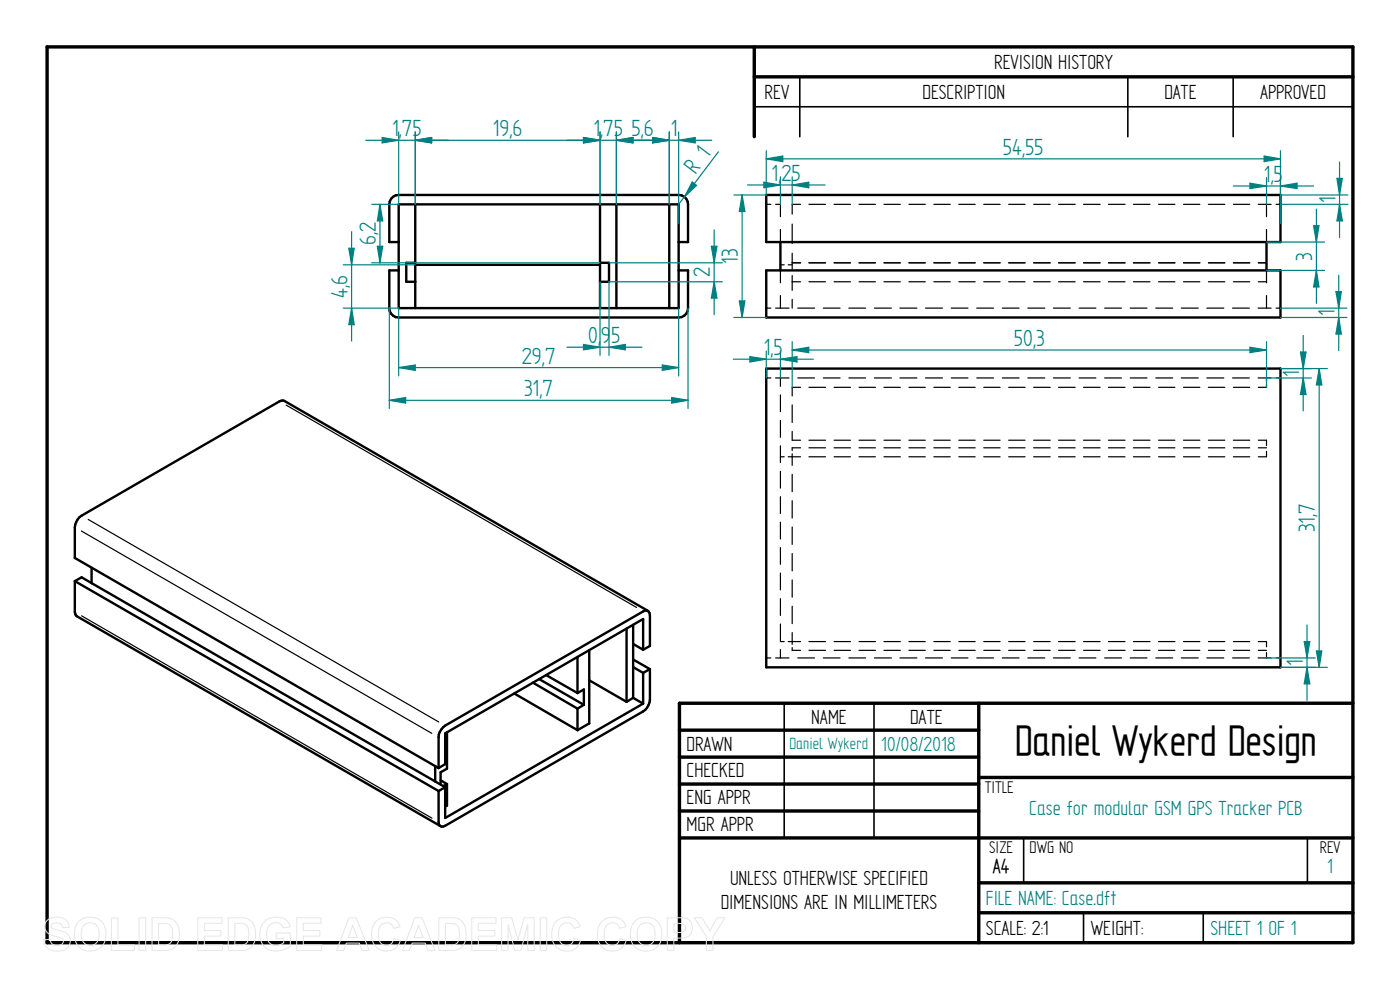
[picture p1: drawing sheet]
<svg xmlns="http://www.w3.org/2000/svg" width="297mm" height="210mm" viewBox="0 0 297 210" stroke-linecap="round" stroke-linejoin="round" font-family="sans-serif">
<g fill="none" stroke="#000" stroke-width=".72">
<path d="M10 9.9h277v190.1h-277zM160 9.9v19.1M160 16.3h127M144.1 154.9h63.5M207.6 149.2v50.8M287 149.2h-142.9v50.8M144.1 160.6h63.5M144.1 166.3h63.5M144.1 172h63.5M144.1 177.8h142.9M207.6 164.9h79.4M207.6 187.3h79.4"/>
<path d="M207.6 193.6h79.4"/>
</g>
<path d="M169.7 16.3v12.7M239.3 16.3v12.7M261.6 16.3v12.7M160 22.6h127M166.4 149.2v28.6M185.4 149.2v28.6M217.2 177.9v9.4M277.4 177.9v9.4M229.9 193.6v6.4M255.3 193.6v6.4" fill="none" stroke="#000" stroke-width=".34"/>
<g fill="none" stroke="#000" stroke-width=".25">
<path d="M162.6 43.3h.9M164.5 43.3h1.1v2.7M165.6 48.7v2.7M165.6 57.4v2.6M165.6 56.2h.8M167.2 56.2h.9M168.1 47.5v4.1M168.1 53.7v3.4M168.1 58.5v3.1M168.1 55.8h1.7M168.1 59.8h1.7M169.8 43.3h-1.7v2.1"/>
<path d="M171.6 55.8h3.5M171.6 59.8h3.5M171.6 43.3h3.5M177 55.8h3.4M177 59.8h3.4M177 43.3h3.4M182.2 55.8h3.5M182.2 59.8h3.5M182.2 43.3h3.5M187.5 55.8h3.5M187.5 59.8h3.5M187.5 43.3h3.5"/>
<path d="M192.8 55.8h3.5M192.8 59.8h3.5M192.8 43.3h3.5M198.1 55.8h3.5M198.1 59.8h3.5M198.1 43.3h3.5M203.4 55.8h3.5M203.4 59.8h3.5M203.4 43.3h3.5M208.7 55.8h3.5M208.7 59.8h3.5M208.7 43.3h3.5"/>
<path d="M214 55.8h3.5M214 59.8h3.5M214 43.3h3.5M219.3 55.8h3.5M219.3 59.8h3.5M219.3 43.3h3.5M224.6 55.8h3.5M224.6 59.8h3.5M224.6 43.3h3.5M229.9 55.8h3.5M229.9 59.8h3.5M229.9 43.3h3.5"/>
<path d="M235.2 55.8h3.5M235.2 59.8h3.5M235.2 43.3h3.5M240.5 55.8h3.5M240.5 59.8h3.5M240.5 43.3h3.5M245.8 55.8h3.5M245.8 59.8h3.5M245.8 43.3h3.5M251.1 55.8h3.5M251.1 59.8h3.5M251.1 43.3h3.5"/>
<path d="M256.4 55.8h3.4M256.4 59.8h3.4M256.4 43.3h3.4M261.7 55.8h3.4M261.7 59.8h3.4M261.7 43.3h3.4M267 55.8h1.7M267 59.8h1.7M267 43.3h2.7M268.7 43.3v2.7M268.7 48.7v2.7M268.7 57.4v2.6"/>
<path d="M270.7 43.3h1M162.6 65.4h.9M164.5 65.4h2.9M165.6 62.7v2.7M168.1 63.5v1.9M169.2 65.4h3.6M174.7 65.4h3.5M180.1 65.4h3.5M185.5 65.4h3.6M190.9 65.4h3.6M196.3 65.4h3.6M201.8 65.4h3.6"/>
<path d="M207.2 65.4h3.6M212.6 65.4h3.6M218.1 65.4h3.6M223.5 65.4h3.6M228.9 65.4h3.6M234.4 65.4h3.5M239.8 65.4h3.5M245.2 65.4h3.6M250.6 65.4h3.6M256 65.4h3.6M261.5 65.4h3.5M266.9 65.4h2.8"/>
<path d="M268.7 62.7v2.7M270.7 65.4h1M60.7 85.9l74.3 43M162.6 80.2h.9M164.5 80.2h2.9M165.6 80.2v1.8M165.6 83.8v3.5M165.6 89.2v3.6M165.6 94.6v3.5M165.6 100v3.5M165.6 96.9h.8M167.2 96.9h2.6"/>
<path d="M168.1 85.9v3.7M168.1 91.5v1.9h1.7M168.1 96.3v2.4M169.2 80.2h3.6M169.8 82.2h-1.7v1.8M169.8 95h-1.7v.6M171.6 95h3.5M171.6 96.9h3.5M171.6 93.4h3.5M171.6 82.2h3.5M174.7 80.2h3.5M177 95h3.4"/>
<path d="M177 96.9h3.4M177 93.4h3.4M177 82.2h3.4M180.1 80.2h3.5M182.2 95h3.5M182.2 96.9h3.5M182.2 93.4h3.5M182.2 82.2h3.5M185.5 80.2h3.6M187.5 95h3.5M187.5 96.9h3.5M187.5 93.4h3.5"/>
<path d="M187.5 82.2h3.5M190.9 80.2h3.6M192.8 95h3.5M192.8 96.9h3.5M192.8 93.4h3.5M192.8 82.2h3.5M196.3 80.2h3.6M198.1 95h3.5M198.1 96.9h3.5M198.1 93.4h3.5M198.1 82.2h3.5M201.8 80.2h3.6"/>
<path d="M203.4 95h3.5M203.4 96.9h3.5M203.4 93.4h3.5M203.4 82.2h3.5M207.2 80.2h3.6M208.7 95h3.5M208.7 96.9h3.5M208.7 93.4h3.5M208.7 82.2h3.5M212.6 80.2h3.6M214 95h3.5M214 96.9h3.5"/>
<path d="M214 93.4h3.5M214 82.2h3.5M218.1 80.2h3.6M219.3 95h3.5M219.3 96.9h3.5M219.3 93.4h3.5M219.3 82.2h3.5M223.5 80.2h3.6M224.6 95h3.5M224.6 96.9h3.5M224.6 93.4h3.5M224.6 82.2h3.5"/>
<path d="M228.9 80.2h3.6M229.9 95h3.5M229.9 96.9h3.5M229.9 93.4h3.5M229.9 82.2h3.5M234.4 80.2h3.5M235.2 95h3.5M235.2 96.9h3.5M235.2 93.4h3.5M235.2 82.2h3.5M239.8 80.2h3.5M240.5 95h3.5"/>
<path d="M240.5 96.9h3.5M240.5 93.4h3.5M240.5 82.2h3.5M245.2 80.2h3.6M245.8 95h3.5M245.8 96.9h3.5M245.8 93.4h3.5M245.8 82.2h3.5M250.6 80.2h3.6M251.1 95h3.5M251.1 96.9h3.5M251.1 93.4h3.5"/>
<path d="M251.1 82.2h3.5M256 80.2h3.6M256.4 95h3.4M256.4 96.9h3.4M256.4 93.4h3.4M256.4 82.2h3.4M261.5 80.2h3.5M261.7 95h3.4M261.7 96.9h3.4M261.7 93.4h3.4M261.7 82.2h3.4M266.9 80.2h2.8"/>
<path d="M267 93.4h1.7v1.1M267 95h1.7M268.7 80.2v.6M268.7 81.5v.7h-1.7M268.7 95.8v1.1h-1.7M270.7 80.2h1M17.3 112.6l74.3 43M18.7 110.2l74.4 43M165.6 105.4v3.5M165.6 110.8v3.5M165.6 116.2v3.5M168.1 100.6v3.7"/>
<path d="M168.1 106.2v3.7M168.1 111.8v3.7M168.1 117.4v3.7M17.3 130.6l74.4 43M162.6 139.6h.9M164.5 139.6h2.9M165.6 121.6v3.5M165.6 127v3.6M165.6 132.4v3.5M165.6 137.8v1.8M165.6 136.1h.8M167.2 136.1h2.6"/>
<path d="M168.1 123v3.7M168.1 128.6v3.7M168.1 134.2v2.5M168.1 137.4v.6h1.7M169.2 139.6h3.6M171.6 138h3.5M171.6 136.1h3.5M174.7 139.6h3.5M177 138h3.4M177 136.1h3.4M180.1 139.6h3.5M182.2 138h3.5"/>
<path d="M182.2 136.1h3.5M185.5 139.6h3.6M187.5 138h3.5M187.5 136.1h3.5M190.9 139.6h3.6M192.8 138h3.5M192.8 136.1h3.5M196.3 139.6h3.6M198.1 138h3.5M198.1 136.1h3.5M201.8 139.6h3.6M203.4 138h3.5"/>
<path d="M203.4 136.1h3.5M207.2 139.6h3.6M208.7 138h3.5M208.7 136.1h3.5M212.6 139.6h3.6M214 138h3.5M214 136.1h3.5M218.1 139.6h3.6M219.3 138h3.5M219.3 136.1h3.5M223.5 139.6h3.6M224.6 138h3.5"/>
<path d="M224.6 136.1h3.5M228.9 139.6h3.6M229.9 138h3.5M229.9 136.1h3.5M234.4 139.6h3.5M235.2 138h3.5M235.2 136.1h3.5M239.8 139.6h3.5M240.5 138h3.5M240.5 136.1h3.5M245.2 139.6h3.6M245.8 138h3.5"/>
<path d="M245.8 136.1h3.5M250.6 139.6h3.6M251.1 138h3.5M251.1 136.1h3.5M256 139.6h3.6M256.4 138h3.4M256.4 136.1h3.4M261.5 139.6h3.5M261.7 138h3.4M261.7 136.1h3.4M266.9 139.6h2.8M267 136.1h1.7v1.1"/>
<path d="M267 138h1.7M268.7 138.4v1.2M270.7 139.6h1"/>
</g>
<g fill="none" stroke="#000" stroke-width=".51">
<path d="M84.6 51.4h-2v-8.1a1.97 1.97 0 0 1 2-1.9h59.4a1.97 1.97 0 0 1 2 1.9v8.1h-2M84.6 57.4h-2v8a1.97 1.97 0 0 0 2 2h59.4a1.97 1.97 0 0 0 2-2v-8h-2M84.6 43.3h59.4v22.1h-59.4zM88.1 43.3v12.5h-1.9v4h1.9M127.3 43.3v12.5h1.9v4h-1.9M130.8 43.3v22.1M142 43.3v22.1M162.6 41.4h109.1v10h-109.1zM162.6 57.4h109.1v10h-109.1zM165.6 51.4v6M268.7 51.4v6M88.1 65.4v-9.2h39.2v9.2"/>
<path d="M162.6 78.2h109.1v63.4h-109.1zM15.9 123.3l1.4-.8 75 43.3M15.9 123.3l77.1 44.5M15.9 123.3v6.5l.4 .9 77.2 44.6M19.4 120.4v3.3M122.5 139.4v7.6M125 137.9v15.6l-2.5 1.4M132.9 133.3v15.6M134.3 132.5v15.5M134.3 136.6l2.1 1.2M134.3 139.9l3.6 2M136.4 137.8l1.5-.8v-6.5a.88 .88 0 0 0-.5-.9 .88 .88 0 0 0-1 .1l-42 24.2a3.3 3.3 0 0 0-1.4 2.5v6.5"/>
<path d="M136.4 137.8v-6.5l-42 24.3v6.5l-1.4 .8M137.5 129.6l-77.5-44.6-.7 .1-42 24.3a3.2 3.2 0 0 0-1.4 2.4v6.6l77.1 44.5M94.8 155.4v7.7l-1.3 .7v2.6M109.1 147.1l13.4 7.8M113.1 144.8l9.4 5.5M114.4 144.1l9.5 5.4M115.9 143.2l6.6 3.8M122.5 150.3v4.6M122.5 147l1.4-.7v3.2M123.9 149.5l-1.4 .8M125 144.3l7.9 4.6M134.3 148l-1.4 .9"/>
<path d="M134.3 141.5l2.1 1.2M134.3 148l2.1 1.3M136.4 149.3l-42 24.2v-6.5M136.4 142.7v6.6M137.9 141.9v6.6a3.4 3.4 0 0 1-1.5 2.4l-42 24.3a.85 .85 0 0 1-.9 .1 .85 .85 0 0 1-.5-.9v-6.6M137.9 141.9l-1.5 .8M92.3 162.5v3.3M92.3 165.8l2.1 1.2M93.5 165.5l1.3 .8M94.4 167l-1.4 .8M94.8 166.3v4.6l-.4 .2M94.8 166.3l-.8 .5"/>
</g>
<path d="M271.7 78.2h9.9M279.9 78.2l.5 3.5h-1.1zM271.7 141.6h9.9" fill="none" stroke="#008080" stroke-width=".25"/>
<path d="M279.9 78.2l.5 3.5h-1.1z" fill="#008080"/>
<path d="M279.3 138.1h1.1l-.5 3.5z" fill="none" stroke="#008080" stroke-width=".25"/>
<path d="M279.3 138.1h1.1l-.5 3.5z" fill="#008080"/>
<path d="M162.6 32v9.4M162.6 33.7l3.5-.6v1.2zM271.7 32v9.4M279.9 78.2v63.4" fill="none" stroke="#008080" stroke-width=".25"/>
<path d="M162.6 33.7l3.5-.6v1.2z" fill="#008080"/>
<path d="M268.2 33.1l3.5 .6-3.5 .6z" fill="none" stroke="#008080" stroke-width=".25"/>
<path d="M268.2 33.1l3.5 .6-3.5 .6z" fill="#008080"/>
<path d="M162.6 33.7h109.1M268.7 51.4h12.3M268.7 57.4h12.3M278.7 47.9h1.1l-.5 3.5z" fill="none" stroke="#008080" stroke-width=".25"/>
<path d="M278.7 47.9h1.1l-.5 3.5z" fill="#008080"/>
<path d="M279.3 57.4l.5 3.5h-1.1z" fill="none" stroke="#008080" stroke-width=".25"/>
<path d="M279.3 57.4l.5 3.5h-1.1z" fill="#008080"/>
<path d="M279.3 44.4v19.9M84.6 65.4v14.4M140.5 77.4l3.5 .6-3.5 .6zM144 65.4v14.4" fill="none" stroke="#008080" stroke-width=".25"/>
<path d="M140.5 77.4l3.5 .6-3.5 .6z" fill="#008080"/>
<path d="M84.6 78l3.5-.6v1.2z" fill="none" stroke="#008080" stroke-width=".25"/>
<path d="M84.6 78l3.5-.6v1.2z" fill="#008080"/>
<path d="M82.6 65.4v21.3M84.6 78h59.4M146 65.4v21.3M82.6 84.9l3.5-.6v1.2z" fill="none" stroke="#008080" stroke-width=".25"/>
<path d="M82.6 84.9l3.5-.6v1.2z" fill="#008080"/>
<path d="M142.5 84.3l3.5 .6-3.5 .6z" fill="none" stroke="#008080" stroke-width=".25"/>
<path d="M142.5 84.3l3.5 .6-3.5 .6z" fill="#008080"/>
<path d="M155.7 41.4h6.9M157.4 41.4l.6 3.5h-1.2zM155.7 67.4h6.9M82.6 84.9h63.4" fill="none" stroke="#008080" stroke-width=".25"/>
<path d="M157.4 41.4l.6 3.5h-1.2z" fill="#008080"/>
<path d="M156.8 63.8h1.2l-.6 3.6z" fill="none" stroke="#008080" stroke-width=".25"/>
<path d="M156.8 63.8h1.2l-.6 3.6z" fill="#008080"/>
<path d="M146.9 38.6l.9 .7-2.6 2.5zM152.4 32.2l-8.4 11.1M157.4 41.4v26" fill="none" stroke="#008080" stroke-width=".25"/>
<path d="M146.9 38.6l.9 .7-2.6 2.5z" fill="#008080"/>
<path d="M138.5 29.2l3.5 .6-3.5 .5zM142 28v15.3M144 28v19.4" fill="none" stroke="#008080" stroke-width=".25"/>
<path d="M138.5 29.2l3.5 .6-3.5 .5z" fill="#008080"/>
<path d="M144 29.8l3.5-.6v1.1z" fill="none" stroke="#008080" stroke-width=".25"/>
<path d="M144 29.8l3.5-.6v1.1z" fill="#008080"/>
<path d="M123.8 29.2l3.5 .6-3.5 .5zM127.3 28v15.3M130.8 28v15.3M135 29.8h16" fill="none" stroke="#008080" stroke-width=".25"/>
<path d="M123.8 29.2l3.5 .6-3.5 .5z" fill="#008080"/>
<path d="M130.8 29.8l3.5-.6v1.1z" fill="none" stroke="#008080" stroke-width=".25"/>
<path d="M130.8 29.8l3.5-.6v1.1z" fill="#008080"/>
<path d="M120.3 29.8h17.5M130.8 28v15.3M130.8 29.8l3.5-.6v1.1zM142 28v15.3" fill="none" stroke="#008080" stroke-width=".25"/>
<path d="M130.8 29.8l3.5-.6v1.1z" fill="#008080"/>
<path d="M138.5 29.2l3.5 .6-3.5 .5z" fill="none" stroke="#008080" stroke-width=".25"/>
<path d="M138.5 29.2l3.5 .6-3.5 .5z" fill="#008080"/>
<path d="M88.1 28v15.3M88.1 29.8l3.5-.6v1.1zM127.3 28v15.3M130.8 29.8h11.2" fill="none" stroke="#008080" stroke-width=".25"/>
<path d="M88.1 29.8l3.5-.6v1.1z" fill="#008080"/>
<path d="M123.8 29.2l3.5 .6-3.5 .5z" fill="none" stroke="#008080" stroke-width=".25"/>
<path d="M123.8 29.2l3.5 .6-3.5 .5z" fill="#008080"/>
<path d="M81.1 29.2l3.5 .6-3.5 .5zM84.6 28v15.3M88.1 29.8h39.2M88.1 28v15.3" fill="none" stroke="#008080" stroke-width=".25"/>
<path d="M81.1 29.2l3.5 .6-3.5 .5z" fill="#008080"/>
<path d="M88.1 29.8l3.5-.6v1.1z" fill="none" stroke="#008080" stroke-width=".25"/>
<path d="M88.1 29.8l3.5-.6v1.1z" fill="#008080"/>
<path d="M77.6 29.8h17.5M72.8 56.2h15.3M74 52.7h1.1l-.5 3.5zM72.8 65.4h11.8" fill="none" stroke="#008080" stroke-width=".25"/>
<path d="M74 52.7h1.1l-.5 3.5z" fill="#008080"/>
<path d="M74.6 65.4l.5 3.5h-1.1z" fill="none" stroke="#008080" stroke-width=".25"/>
<path d="M74.6 65.4l.5 3.5h-1.1z" fill="#008080"/>
<path d="M74.6 49.1v23.2M129.2 59.8h24M129.2 55.8h24M151.5 59.8l.6 3.4h-1.2z" fill="none" stroke="#008080" stroke-width=".25"/>
<path d="M151.5 59.8l.6 3.4h-1.2z" fill="#008080"/>
<path d="M150.9 52.2h1.2l-.6 3.6z" fill="none" stroke="#008080" stroke-width=".25"/>
<path d="M150.9 52.2h1.2l-.6 3.6z" fill="#008080"/>
<path d="M151.5 48.8v18M271.7 65.4h14M271.7 67.4h14M283.4 61.8h1.2l-.6 3.6z" fill="none" stroke="#008080" stroke-width=".25"/>
<path d="M283.4 61.8h1.2l-.6 3.6z" fill="#008080"/>
<path d="M284 67.4l.6 3.5h-1.2z" fill="none" stroke="#008080" stroke-width=".25"/>
<path d="M284 67.4l.6 3.5h-1.2z" fill="#008080"/>
<path d="M283.6 37.8h1.2l-.6 3.6zM271.7 41.4h14.3M271.7 43.3h14.3M284 58.4v16" fill="none" stroke="#008080" stroke-width=".25"/>
<path d="M283.6 37.8h1.2l-.6 3.6z" fill="#008080"/>
<path d="M284.2 43.3l.6 3.6h-1.2z" fill="none" stroke="#008080" stroke-width=".25"/>
<path d="M284.2 43.3l.6 3.6h-1.2z" fill="#008080"/>
<path d="M284.2 34.4v16M271.7 78.2h6.5M268.7 80.2h9.5M276.5 80.2l.6 3.5h-1.2z" fill="none" stroke="#008080" stroke-width=".25"/>
<path d="M276.5 80.2l.6 3.5h-1.2z" fill="#008080"/>
<path d="M275.9 74.7h1.2l-.6 3.5z" fill="none" stroke="#008080" stroke-width=".25"/>
<path d="M275.9 74.7h1.2l-.6 3.5z" fill="#008080"/>
<path d="M276.5 71.2v16M268.7 139.6h10.3M276.7 136.1h1.2l-.6 3.5zM271.7 141.6h7.3" fill="none" stroke="#008080" stroke-width=".25"/>
<path d="M276.7 136.1h1.2l-.6 3.5z" fill="#008080"/>
<path d="M277.3 141.6l.6 3.5h-1.2z" fill="none" stroke="#008080" stroke-width=".25"/>
<path d="M277.3 141.6l.6 3.5h-1.2z" fill="#008080"/>
<path d="M127.3 59.8v15.6M129.2 59.8v15.6M123.8 73.1l3.5 .6-3.5 .5zM277.3 132.6v16" fill="none" stroke="#008080" stroke-width=".25"/>
<path d="M123.8 73.1l3.5 .6-3.5 .5z" fill="#008080"/>
<path d="M129.2 73.7l3.5-.6v1.1z" fill="none" stroke="#008080" stroke-width=".25"/>
<path d="M129.2 73.7l3.5-.6v1.1z" fill="#008080"/>
<path d="M120.3 73.7h15.9M168.1 72.5v9.7M265.2 73.7l3.5 .6-3.5 .5zM268.7 72.5v9.7" fill="none" stroke="#008080" stroke-width=".25"/>
<path d="M265.2 73.7l3.5 .6-3.5 .5z" fill="#008080"/>
<path d="M168.1 74.3l3.5-.6v1.1z" fill="none" stroke="#008080" stroke-width=".25"/>
<path d="M168.1 74.3l3.5-.6v1.1z" fill="#008080"/>
<path d="M162.6 74.5v5.7M165.6 74.5v5.7M165.6 76.2l3.5-.6v1.2zM168.1 74.3h100.6" fill="none" stroke="#008080" stroke-width=".25"/>
<path d="M165.6 76.2l3.5-.6v1.2z" fill="#008080"/>
<path d="M159.1 75.6l3.5 .6-3.5 .6z" fill="none" stroke="#008080" stroke-width=".25"/>
<path d="M159.1 75.6l3.5 .6-3.5 .6z" fill="#008080"/>
<path d="M265.2 38.9l3.5 .6-3.5 .5zM268.7 37.7v5.6M271.7 37.7v9.7M155.6 76.2h17" fill="none" stroke="#008080" stroke-width=".25"/>
<path d="M265.2 38.9l3.5 .6-3.5 .5z" fill="#008080"/>
<path d="M271.7 39.5l3.5-.6v1.1z" fill="none" stroke="#008080" stroke-width=".25"/>
<path d="M271.7 39.5l3.5-.6v1.1z" fill="#008080"/>
<path d="M162.1 38.7l3.5 .5-3.5 .6zM165.6 37.5v5.8M168.1 37.5v5.8M261.7 39.5h17" fill="none" stroke="#008080" stroke-width=".25"/>
<path d="M162.1 38.7l3.5 .5-3.5 .6z" fill="#008080"/>
<path d="M168.1 39.2l3.5-.5v1.1z" fill="none" stroke="#008080" stroke-width=".25"/>
<path d="M168.1 39.2l3.5-.5v1.1z" fill="#008080"/>
<path d="M158.6 39.2h16.4M78.9 55.8h48.4M78.9 43.3h5.7M80.1 52.2h1.1l-.6 3.6z" fill="none" stroke="#008080" stroke-width=".25"/>
<path d="M80.1 52.2h1.1l-.6 3.6z" fill="#008080"/>
<path d="M80.6 43.3l.6 3.6h-1.1z" fill="none" stroke="#008080" stroke-width=".25"/>
<path d="M80.6 43.3l.6 3.6h-1.1z" fill="#008080"/>
<path d="M80.6 43.3v12.5" fill="none" stroke="#008080" stroke-width=".25"/>
<g fill="none" stroke="#e6e6e6" stroke-width=".21">
<path d="M10 195.3a3.2 3.2 0 0 1 4.4 .4l.3 1-1.4 .1a1.33 1.33 0 0 0-1.1-1 1.33 1.33 0 0 0-1.4 .6l.2 .5 .9 .3a4 4 0 0 1 2.7 1.3 2.16 2.16 0 0 1-2.1 3.2 2.65 2.65 0 0 1-3.3-2.3l1.4-.1a1.5 1.5 0 0 0 1.3 1.3 1.5 1.5 0 0 0 1.6-1 1 1 0 0 0-1.1-.8 3.2 3.2 0 0 1-2.9-1.9l.1-.9zM16.7 195.5a3.4 3.4 0 0 1 4.1-.5 3.4 3.4 0 0 1 1.7 3.7 3.4 3.4 0 0 1-4.1 3 3.4 3.4 0 0 1-2.6-4.3l.3-1zM17.8 196.4a1.93 1.93 0 0 1 2.3-.4 1.93 1.93 0 0 1 .9 2.1 1.94 1.94 0 0 1-.9 2.2 1.94 1.94 0 0 1-2.3-.3 3.3 3.3 0 0 1 0-3.6zM23.6 194.7h1.4v5.7h3.5v1.2h-4.9zM29.5 194.7h1.4v6.9h-1.4zM32.3 194.7h2.5a2.97 2.97 0 0 1 3.3 3.5 2.91 2.91 0 0 1-3.2 3.4h-2.6zM33.7 195.9a2.89 2.89 0 0 1 2.5 .6 3.6 3.6 0 0 1-.3 3.7l-.6 .2h-1.6zM42 194.7h5.1v1.2h-3.8v1.5h3.6v1.2h-3.6v1.8h3.9v1.2h-5.2zM48.4 194.7h2.6a2.97 2.97 0 0 1 3.2 3.5 2.91 2.91 0 0 1-3.1 3.4h-2.7zM49.8 195.9a2.89 2.89 0 0 1 2.6 .6 3.6 3.6 0 0 1-.3 3.7l-.6 .2h-1.7zM56 195.6a3.7 3.7 0 0 1 5.1 0l.5 1-1.5 .2a1.89 1.89 0 0 0-2.3-1 1.89 1.89 0 0 0-1.2 2.3 2.14 2.14 0 0 0 1.1 2.3 2.14 2.14 0 0 0 2.5-.4v-.9h-1.6v-1.2h3v2.8a4.1 4.1 0 0 1-5.9-.4 4.2 4.2 0 0 1 .3-4.7zM62.9 194.7h5.2v1.2h-3.8v1.5h3.6v1.2h-3.6v1.8h3.9v1.2h-5.3z"/>
<path d="M74 194.7h1.6l2.7 6.9h-1.5l-.6-1.5h-2.7l-.6 1.5h-1.5zM74.8 196.3l1 2.6h-1.9zM79.7 195.5a3 3 0 0 1 5.2 1.1l-1.4 .3a1.66 1.66 0 0 0-1.9-1.1 1.66 1.66 0 0 0-1.3 1.8 2.36 2.36 0 0 0 1.3 2.9 1.59 1.59 0 0 0 2-1.4l1.3 .4a3.1 3.1 0 0 1-3.6 2.2 3.1 3.1 0 0 1-2.5-3.5l.3-1.5zM88 194.7h1.6l2.7 6.9h-1.5l-.6-1.5h-2.8l-.5 1.5h-1.5zM88.8 196.3l1 2.6h-1.9zM93.1 194.7h2.5a2.97 2.97 0 0 1 3.3 3.5 2.91 2.91 0 0 1-3.2 3.4h-2.6zM94.5 195.9a2.89 2.89 0 0 1 2.6 .6 3.6 3.6 0 0 1-.3 3.7l-.6 .2h-1.7zM100.1 194.7h5.1v1.2h-3.7v1.5h3.5v1.2h-3.5v1.8h3.9v1.2h-5.3zM106.4 194.7h2.2l1.3 4.7 1.3-4.7h2.1v6.9h-1.3v-5.4l-1.5 5.4h-1.3l-1.4-5.4v5.4h-1.4zM114.6 194.7h1.4v6.9h-1.4zM118 195.5a3 3 0 0 1 5.1 1.1l-1.3 .3a1.66 1.66 0 0 0-2-1.1 1.66 1.66 0 0 0-1.3 1.8 2.36 2.36 0 0 0 1.4 2.9 1.59 1.59 0 0 0 1.9-1.4l1.3 .4a3.1 3.1 0 0 1-3.6 2.2 3.1 3.1 0 0 1-2.4-3.5l.2-1.5zM127.6 195.5a3 3 0 0 1 5.2 1.1l-1.4 .3a1.66 1.66 0 0 0-1.9-1.1 1.66 1.66 0 0 0-1.3 1.8 2.36 2.36 0 0 0 1.4 2.9 1.59 1.59 0 0 0 1.9-1.4l1.3 .4a3.1 3.1 0 0 1-3.6 2.2 3.1 3.1 0 0 1-2.5-3.5l.3-1.5z"/>
<path d="M134.7 195.5a3.4 3.4 0 0 1 4-.5 3.4 3.4 0 0 1 1.7 3.7 3.4 3.4 0 0 1-4 3 3.4 3.4 0 0 1-2.6-4.3l.2-1zM135.7 196.4a1.93 1.93 0 0 1 2.3-.4 1.93 1.93 0 0 1 1 2.1 1.94 1.94 0 0 1-1 2.2 1.94 1.94 0 0 1-2.3-.3 3.3 3.3 0 0 1 0-3.6zM141.6 194.7h2.2a2.62 2.62 0 0 1 2.9 1.1 2.21 2.21 0 0 1-.2 2.3 2.21 2.21 0 0 1-2.2 .9h-1.3v2.6h-1.4zM143 195.9a2.94 2.94 0 0 1 2.2 .3 1.02 1.02 0 0 1 .1 1.2 1.02 1.02 0 0 1-1.2 .4h-1.1zM147.3 194.7h1.6l1.7 2.8 1.6-2.8h1.6l-2.5 4v2.9h-1.4v-2.9z"/>
</g>
<text font-size="10.1" x="215.3" y="160.2">Daniel Wykerd Design</text>
<g font-size="5.6" fill="#008080">
<text x="83.2" y="28.9">1,75</text>
<text x="104.5" y="28.9">19,6</text>
<text x="125.9" y="28.9">1,75</text>
<text x="134" y="28.9">5,6</text>
<text x="142.3" y="28.9">1</text>
<text x="212.8" y="32.8">54,55</text>
<text x="147.6" y="37.1" transform="rotate(-53 147.6 37.1)">R 1</text>
<text x="163.7" y="38.4">1,25</text>
<text x="268.1" y="38.6">1,5</text>
<text x="283.3" y="43.1" transform="rotate(-90 283.3 43.1)">1</text>
<text x="79.8" y="52" transform="rotate(-90 79.8 52)">6,2</text>
<text x="150.6" y="58.8" transform="rotate(-90 150.6 58.8)">2</text>
<text x="156.5" y="56" transform="rotate(-90 156.5 56)">13</text>
<text x="278.4" y="55.3" transform="rotate(-90 278.4 55.3)">3</text>
<text x="73.7" y="63.2" transform="rotate(-90 73.7 63.2)">4,6</text>
<text x="283.1" y="67.1" transform="rotate(-90 283.1 67.1)">1</text>
<text x="110.7" y="77.1">29,7</text>
<text x="124.8" y="72.8">0,95</text>
<text x="162.1" y="75.4">1,5</text>
<text x="215.1" y="73.4">50,3</text>
<text x="275.6" y="79.9" transform="rotate(-90 275.6 79.9)">1</text>
<text x="111.2" y="84">31,7</text>
<text x="279" y="112.9" transform="rotate(-90 279 112.9)">31,7</text>
<text x="276.4" y="141.3" transform="rotate(-90 276.4 141.3)">1</text>
</g>
<g font-size="4.9">
<text x="210.9" y="14.6">REVISION HISTORY</text>
<text x="162.2" y="21">REV</text>
<text x="195.7" y="21">DESCRIPTION</text>
<text x="247" y="21">DATE</text>
<text x="267.3" y="21">APPROVED</text>
<text x="172.1" y="153.5">NAME</text>
<text x="193.1" y="153.5">DATE</text>
<text x="145.7" y="159.2">DRAWN</text>
<text x="145.7" y="164.9">CHECKED</text>
<text x="145.7" y="170.6">ENG APPR</text>
<text x="145.7" y="176.4">MGR APPR</text>
<text x="154.9" y="187.8">UNLESS OTHERWISE SPECIFIED</text>
<text x="152.9" y="192.8">DIMENSIONS ARE IN MILLIMETERS</text>
<text x="209.2" y="198.2">SCALE: 2:1</text>
<text x="231.4" y="198.2">WEIGHT:</text>
</g>
<g font-size="4.9" fill="#008080">
<text x="186.9" y="159.3">10/08/2018</text>
<text x="218.4" y="172.8">Case for modular GSM GPS Tracker PCB</text>
<text x="281.6" y="185.3">1</text>
<text x="209.2" y="192">FILE NAME: Case.dft</text>
<text x="256.8" y="198.3">SHEET 1 OF 1</text>
</g>
<text font-size="4.8" x="210.7" y="185.3">A4</text>
<g font-size="4.1">
<text x="208.9" y="168.2">TITLE</text>
<text x="209.8" y="181">SIZE</text>
<text x="218.4" y="181">DWG NO</text>
<text x="280" y="181">REV</text>
</g>
<text font-size="3.9" fill="#008080" x="167.5" y="159">Daniel Wykerd</text>
</svg>
